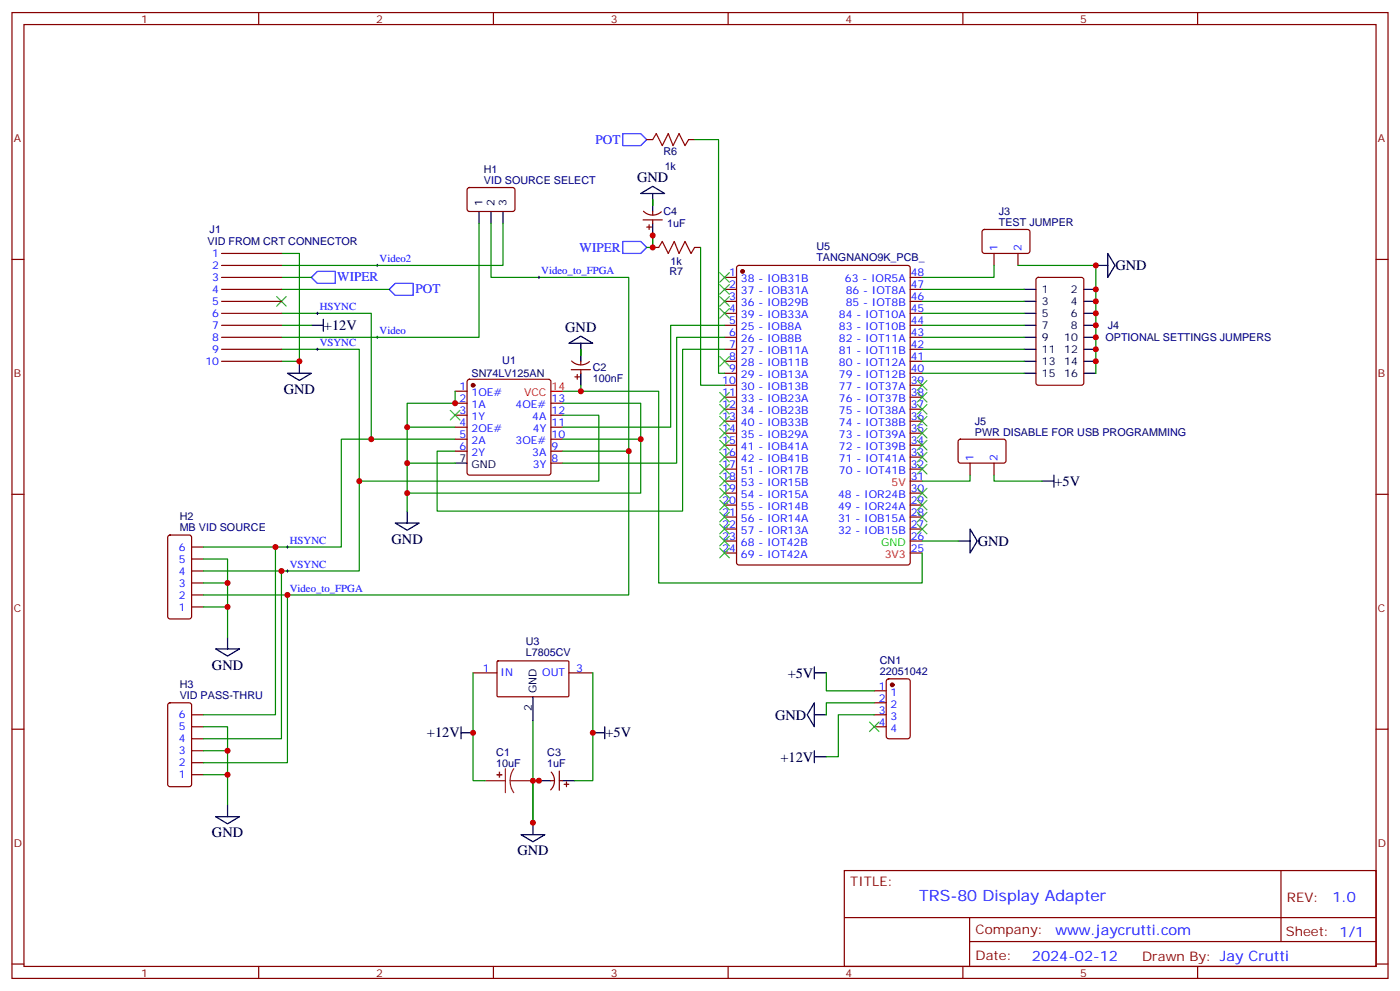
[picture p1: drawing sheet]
<svg xmlns="http://www.w3.org/2000/svg" width="412mm" height="292mm" viewBox="0 0 412 292" stroke-linecap="round" stroke-linejoin="round" font-family="sans-serif">
<g fill="none" stroke="#870000" stroke-width=".35">
<path d="M3.5 3.7h405.4v284.3h-405.4zM7.1 7.2h398.2v277.3h-398.2zM76.2 3.7v3.5M145.3 3.7v3.5M214.5 3.7v3.5M283.6 3.7v3.5M352.8 3.7v3.5M137.8 55.4l.5-.2 13 .1 .4 .6-.1 5.9-.6 .5-13-.1-.4-.6v-5.7zM190.5 41.1h1.8M202.8 41.1h1.8M3.5 76.4h3.6M65.3 74.6h17.6"/>
<path d="M65.3 78.1h17.6M189.4 64.7h5.7M189.6 62.2a3.8 3.8 0 0 0 5.2 .2M190.5 66.9h1.4M191.2 66.1v1.5M192.3 72.8h1.7M192.3 62.3v1M192.3 64.7v1.1M204.6 72.8h1.8M217.2 78.3l.5-.2h49.7l.7 .5v87l-.5 .7h-49.9l-.7-.4v-87.1zM289.5 67.8l.5-.2h13l.4 .7-.1 5.9-.6 .4-13-.1-.4-.6v-5.6zM292.8 74.6v3.5"/>
<path d="M299.9 74.6v3.5M405.3 76.4h3.6M65.3 81.7h17.6M65.3 85.2h17.6M65.3 88.7h17.6M65.3 92.3h17.6M65.3 95.8h17.6M65.3 99.3h17.6M213.4 81.7h3.6M213.4 85.2h3.6M213.4 88.7h3.6M213.4 92.3h3.6"/>
<path d="M213.4 95.8h3.6M213.4 99.3h3.6M268.1 81.7h3.5M268.1 85.2h3.5M268.1 88.7h3.5M268.1 92.3h3.5M268.1 95.8h3.5M268.1 99.3h3.5M305.4 81.9l.5-.2h12.7l.6 .4 .1 30.6-.5 .7h-12.9l-.7-.4v-30.6zM65.3 102.8h17.6M65.3 106.4h17.6M134.1 115.2h3.5"/>
<path d="M134.1 118.7h3.5M137.8 111.9l.5-.2h23.3l.5 .2 .2 .5v26.8l-.3 .5-.4 .2h-23.3l-.5-.3-.2-.4v-26.8zM162.3 118.7h3.5M168.3 108.8h5.6M168.4 106.3a3.8 3.8 0 0 0 5.2 .2M169.3 110.9h1.4M170 110.2v1.5M171.1 106.4v1M171.1 108.8v1.1M213.4 102.8h3.6M213.4 106.4h3.6M213.4 109.9h3.6"/>
<path d="M213.4 113.4h3.6M213.4 116.9h3.6M268.1 102.8h3.5M268.1 106.4h3.5M268.1 109.9h3.5M268.1 113.4h3.5M268.1 116.9h3.5M134.1 122.2h3.5M134.1 125.8h3.5M134.1 129.3h3.5M134.1 132.8h3.5M162.3 122.2h3.5"/>
<path d="M162.3 125.8h3.5M162.3 129.3h3.5M162.3 132.8h3.5M162.3 136.3h3.5M213.4 120.5h3.6M213.4 124h3.6M213.4 127.5h3.6M213.4 131.1h3.6M213.4 134.6h3.6M213.4 138.1h3.6M268.1 120.5h3.5M268.1 124h3.5"/>
<path d="M268.1 127.5h3.5M268.1 131.1h3.5M268.1 134.6h3.5M268.1 138.1h3.5M282.5 129.5l.4-.2h13l.4 .7v5.9l-.7 .4h-12.9l-.5-.7v-5.6zM285.8 136.3v3.6M292.8 136.3v3.6M3.5 145.5h3.6M49.6 157.7l.5-.2h5.6l.7 .4v23.6l-.4 .7h-5.9l-.7-.5v-23.5zM213.4 141.6h3.6M213.4 145.2h3.6M213.4 148.7h3.6"/>
<path d="M213.4 152.2h3.6M213.4 155.8h3.6M213.4 159.3h3.6M268.1 141.6h3.5M268.1 145.2h3.5M268.1 148.7h3.5M268.1 152.2h3.5M268.1 155.8h3.5M268.1 159.3h3.5M405.3 145.5h3.6M56.4 178.7h3.6M56.4 175.2h3.6"/>
<path d="M56.4 171.6h3.6M56.4 168.1h3.6M56.4 164.6h3.6M56.4 161h3.6M213.4 162.8h3.6M268.1 162.8h3.5M139.3 198.1h7.1M146.5 194.7l.3-.1h20.6l.2 .3-.1 10.1-.3 .1h-20.6l-.2-.3zM167.6 198.1h7M3.5 214.7h3.6M49.6 207.1l.5-.2h5.6l.7 .4v23.6l-.4 .6-5.9 .1-.7-.5v-23.5zM56.4 210.4h3.6"/>
<path d="M56.4 214h3.6M56.4 217.5h3.6M257.5 203.4h3.6M257.5 206.9h3.6M257.5 210.4h3.6M257.5 214h3.6M261.3 200.1l.5-.3h5.6l.7 .5v16.5l-.5 .6-5.8 .1-.7-.5v-16.4zM405.3 214.7h3.6M56.4 228.1h3.6M56.4 224.5h3.6M56.4 221h3.6M162.3 229.8h1"/>
<path d="M162.4 227.3a3.8 3.8 0 0 1-.2 5.2M164.7 227v5.7M164.7 229.8h1.1M166.2 230.9h1.4M166.9 230.2v1.4M248.7 256.3h156.6v28.2h-156.6zM377.3 256.3v20.9M248.7 270.1h156.5M285.6 277.2h119.6M285.6 270.1v14.2M3.5 283.8h3.6M76.2 284.5v3.5"/>
<path d="M145.3 284.5v3.5M214.5 284.5v3.5M283.6 284.5v3.5M352.8 284.5v3.5M405.3 283.8h3.6"/>
</g>
<g fill="#870000" stroke="#870000" stroke-width=".35">
<circle cx="139.3" cy="113.4" r=".53"/>
<circle cx="218.7" cy="79.9" r=".53"/>
<circle cx="262.8" cy="201.6" r=".53"/>
</g>
<g fill="none" stroke="#000" stroke-width=".35">
<path d="M188.7 57l3.6-2.1 3.5 2.1zM192.3 57v5.3M141.1 62.3v3.5M144.6 62.3v3.5M148.2 62.3v3.5M192.3 65.8v3.5M322.8 78.1h3.5M326.3 74.6l2.1 3.5-2.1 3.6zM91.7 95.8h3.5M95.2 94v3.5M301.6 85.2h3.6M301.6 88.7h3.6"/>
<path d="M301.6 92.3h3.6M301.6 95.8h3.6M301.6 99.3h3.6M319.3 85.2h3.5M319.3 88.7h3.5M319.3 92.3h3.5M319.3 95.8h3.5M319.3 99.3h3.5M84.7 109.9h7l-3.5 2.1zM88.2 106.4v3.5M167.6 101.1l3.5-2.1 3.5 2.1zM171.1 101.1v5.3"/>
<path d="M171.1 109.9v3.5M301.6 102.8h3.6M301.6 106.4h3.6M301.6 109.9h3.6M319.3 102.8h3.5M319.3 106.4h3.5M319.3 109.9h3.5M134.1 136.3h3.5M310.4 139.9v3.5M116.4 154h7.1l-3.6 2.1zM119.9 150.5v3.5M282.2 159.3h3.6"/>
<path d="M285.8 155.8l2.1 3.5-2.1 3.5zM306.9 141.6h3.5M63.5 191h7.1l-3.6 2.1zM67 187.5v3.5M239.9 196.3v3.5M239.9 198.1h3.5M135.8 215.7h3.5M135.8 214v3.5M157 205.1v7.1M174.6 215.7h3.6M178.2 214v3.5M239.9 206.9v7.1l-2.1-3.6z"/>
<path d="M239.9 210.4h3.5M67 236.9v3.5M158.7 229.8h3.6M165.8 229.8h3.5M239.9 222.8h3.5M239.9 221v3.5M63.5 240.4h7.1l-3.6 2.1zM153.5 245.7h7l-3.5 2.1zM157 242.2v3.5"/>
</g>
<path d="M162.3 115.2h3.5" fill="none" stroke="#f00" stroke-width=".35"/>
<g fill="#8c2424" stroke="#8c2424" stroke-width=".35">
<path d="M146.4 228.1h1.4z"/>
<path d="M147.1 227.4v1.4z"/>
</g>
<path d="M142.9 229.8h6M148.9 226.3v7.1M150.3 229.8l.2 1.9 .8 1.7M150.3 229.8h6.7M151.3 226.3l-.8 1.7-.2 1.8" fill="none" stroke="#8c2424" stroke-width=".35"/>
<g fill="none" stroke="#008700" stroke-width=".35">
<path d="M192.3 58.7v1.8M204.6 41.1h7.1v68.8h1.7M82.9 74.6h5.3v31.8h-5.3M141.1 65.8v33.5h-58.2M144.6 65.8v15.9h40.6v51.1h-19.4M148.2 65.8v12.3h-65.3M190.5 72.8h1.8v-3.5v3.5M206.4 72.8v40.6h7M292.8 78.1v3.6h-21.2M299.9 78.1h22.9v31.8M82.9 92.3h26.5v37h24.7M82.9 85.2h31.8"/>
<path d="M82.9 95.8h8.8M82.9 81.7h8.8M213.4 95.8h-15.8v30h-31.8M213.4 99.3h-14.1v37h-33.5M271.6 85.2h30M271.6 88.7h30M271.6 92.3h30M271.6 95.8h30M271.6 99.3h30M82.9 102.8h22.9v38.8h70.6v-19.4h-10.6M134.1 115.2v3.5h-14.2v17.6M165.8 115.2h28.2v56.4h77.6v-8.8"/>
<path d="M165.8 118.7h22.9v26.5h-68.8M171.1 102.8v1.8M171.1 113.4v1.8M213.4 102.8h-12.3v47.7h-72.3v-17.7h5.3M271.6 102.8h30M271.6 106.4h30M271.6 109.9h30M109.4 129.3h-8.9v31.7h-40.5M119.9 125.8h14.2M134.1 136.3h-14.2v14.2M165.8 129.3h22.9M185.2 132.8v42.4h-125.2"/>
<path d="M285.8 139.9v1.7h-14.2M292.8 139.9v1.7h14.1M105.8 141.6v26.5h-45.8M271.6 159.3h10.6M60 164.6h7v22.9M60 171.6h7M60 178.7h7M81.1 161v49.4h-21.1M82.9 168.1v49.4h-22.9M84.7 175.2v49.3h-24.7M139.3 198.1v31.7h3.6M174.6 198.1v31.7h-5.3"/>
<path d="M243.4 198.1v5.3h14.1M60 214h7v22.9M157 212.2v30v-12.4h1.7h-1.7M257.5 206.9h-14.1v3.5M257.5 210.4h-10.6v12.4h-3.5M60 221h7M60 228.1h7"/>
</g>
<g fill="none" stroke="#3c3" stroke-width=".35">
<path d="M81.5 87.3l2.8 2.8M84.3 87.3l-2.8 2.8M212 80.3l2.8 2.8M212 83.8l2.8 2.8M212 87.3l2.8 2.8M212 90.8l2.8 2.9M214.8 80.3l-2.8 2.8M214.8 83.8l-2.8 2.8M214.8 87.3l-2.8 2.8M214.8 90.8l-2.8 2.9M212 105l2.8 2.8M212 115.5l2.8 2.9"/>
<path d="M212 119.1l2.8 2.8M214.8 105l-2.8 2.8M214.8 115.5l-2.8 2.9M214.8 119.1l-2.8 2.8M270.2 119.1l2.8 2.8M270.2 115.5l2.8 2.9M270.2 112l2.8 2.8M273 119.1l-2.8 2.8M273 115.5l-2.8 2.9M273 112l-2.8 2.8M132.6 120.8l2.9 2.8M135.5 120.8l-2.9 2.8"/>
<path d="M212 122.6l2.8 2.8M212 126.1l2.8 2.8M212 129.6l2.8 2.9M212 133.2l2.8 2.8M212 136.7l2.8 2.8M214.8 122.6l-2.8 2.8M214.8 126.1l-2.8 2.8M214.8 129.6l-2.8 2.9M214.8 133.2l-2.8 2.8M214.8 136.7l-2.8 2.8M270.2 136.7l2.8 2.8M270.2 133.2l2.8 2.8"/>
<path d="M270.2 129.6l2.8 2.9M270.2 126.1l2.8 2.8M270.2 122.6l2.8 2.8M273 136.7l-2.8 2.8M273 133.2l-2.8 2.8M273 129.6l-2.8 2.9M273 126.1l-2.8 2.8M273 122.6l-2.8 2.8M212 140.2l2.8 2.9M212 143.8l2.8 2.8M212 147.3l2.8 2.8M212 150.8l2.8 2.8"/>
<path d="M212 154.3l2.8 2.9M212 157.9l2.8 2.8M214.8 140.2l-2.8 2.9M214.8 143.8l-2.8 2.8M214.8 147.3l-2.8 2.8M214.8 150.8l-2.8 2.8M214.8 154.3l-2.8 2.9M214.8 157.9l-2.8 2.8M270.2 154.3l2.8 2.9M270.2 150.8l2.8 2.8M270.2 147.3l2.8 2.8M270.2 143.8l2.8 2.8"/>
<path d="M273 154.3l-2.8 2.9M273 150.8l-2.8 2.8M273 147.3l-2.8 2.8M273 143.8l-2.8 2.8M212 161.4l2.8 2.8M214.8 161.4l-2.8 2.8M256.1 212.5l2.8 2.9M258.9 212.5l-2.8 2.9"/>
</g>
<g fill="none" stroke="#000" stroke-width=".29">
<path d="M110.8 78.1h.7M111.1 77.8v.7M93.1 92.3h.7M93.5 91.9v.7M110.8 99.3h.7M111.1 99v.7M158.4 81.7h.7M158.7 81.3v.7M93.1 102.8h.7M93.5 102.5v.7M84.3 168.1h.7M84.3 161h.7"/>
<path d="M84.3 175.2h.7M84.7 160.7v.7M84.7 167.7v.8M84.7 174.8v.7"/>
</g>
<path d="M183.4 39.3h5.3l1.8 1.8-1.8 1.8h-5.3zM183.4 71.1h5.3l1.8 1.7-1.8 1.8h-5.3zM91.7 81.7l1.8-1.8h5.3v3.5h-5.3zM114.7 85.2l1.7-1.8h5.3v3.6h-5.3z" fill="none" stroke="#00f" stroke-width=".35"/>
<path d="M192.3 41.1l1-1.8 1.8 3.6 1.7-3.6 1.5 3.6 1.7-3.6 1.8 3.6 1-1.8M194 72.8l1.1-1.7 1.7 3.5 1.8-3.5 1.4 3.5 1.8-3.5 1.8 3.5 1-1.8" fill="none" stroke="#a10000" stroke-width=".35"/>
<g fill="#c00">
<circle cx="119.9" cy="136.3" r=".88"/>
<circle cx="134.1" cy="118.7" r=".88"/>
<circle cx="119.9" cy="145.2" r=".88"/>
<circle cx="188.7" cy="129.3" r=".88"/>
<circle cx="119.9" cy="125.8" r=".88"/>
<circle cx="171.1" cy="115.2" r=".88"/>
<circle cx="322.8" cy="85.2" r=".88"/>
<circle cx="322.8" cy="88.7" r=".88"/>
<circle cx="322.8" cy="92.3" r=".88"/>
<circle cx="322.8" cy="95.8" r=".88"/>
<circle cx="322.8" cy="99.3" r=".88"/>
<circle cx="322.8" cy="102.8" r=".88"/>
<circle cx="322.8" cy="106.4" r=".88"/>
<circle cx="322.8" cy="78.1" r=".88"/>
<circle cx="157" cy="229.8" r=".88"/>
<circle cx="158.8" cy="229.8" r=".88"/>
<circle cx="157" cy="242.2" r=".88"/>
<circle cx="88.2" cy="106.4" r=".88"/>
<circle cx="192.3" cy="72.8" r=".88"/>
<circle cx="192.3" cy="69.3" r=".88"/>
<circle cx="67" cy="171.6" r=".88"/>
<circle cx="67" cy="178.7" r=".88"/>
<circle cx="109.4" cy="129.3" r=".88"/>
<circle cx="105.8" cy="141.6" r=".88"/>
<circle cx="185.2" cy="132.8" r=".88"/>
<circle cx="174.6" cy="215.7" r=".88"/>
<circle cx="139.3" cy="215.7" r=".88"/>
<circle cx="81.1" cy="161" r=".88"/>
<circle cx="82.9" cy="168.1" r=".88"/>
<circle cx="84.7" cy="175.2" r=".88"/>
<circle cx="67" cy="221" r=".88"/>
<circle cx="67" cy="228.1" r=".88"/>
</g>
<text font-size="4.6" fill="#00f" x="270.8" y="265.3">TRS-80 Display Adapter</text>
<g font-size="4.2">
<text x="187.7" y="53.7">GND</text>
<text x="328.6" y="79.5">GND</text>
<text x="95.4" y="97.2">+12V</text>
<text x="166.5" y="97.8">GND</text>
<text x="83.6" y="116">GND</text>
<text x="310.6" y="143">+5V</text>
<text x="115.4" y="160.1">GND</text>
<text x="288" y="160.7">GND</text>
<text x="62.4" y="197.1">GND</text>
<text x="232" y="199.5">+5V</text>
<text x="228.3" y="211.8">GND</text>
<text x="125.8" y="217.1">+12V</text>
<text x="178.3" y="217.1">+5V</text>
<text x="229.9" y="224.2">+12V</text>
<text x="62.4" y="246.5">GND</text>
<text x="152.4" y="251.8">GND</text>
</g>
<g font-size="4.2" fill="#00f">
<text x="392.5" y="265.6">1.0</text>
<text x="310.9" y="275.1">www.jaycrutti.com</text>
<text x="304" y="282.9">2024-02-12</text>
</g>
<g font-size="3.9" fill="#00f">
<text x="175.4" y="42.4">POT</text>
<text x="170.7" y="74.1">WIPER</text>
<text x="99.3" y="82.9">WIPER</text>
<text x="122.4" y="86.4">POT</text>
</g>
<g font-size="3.9" fill="#800">
<text x="250.5" y="260.9">TITLE:</text>
<text x="379.1" y="265.6">REV:</text>
<text x="287.4" y="275.1">Company:</text>
<text x="378.7" y="275.7">Sheet: 1/1</text>
<text x="287.4" y="282.8">Date:</text>
<text x="336.4" y="282.8">Drawn By: Jay Crutti</text>
</g>
<g font-size="3.2" fill="#800">
<text x="41.6" y="6.7">1</text>
<text x="110.8" y="6.7">2</text>
<text x="179.9" y="6.7">3</text>
<text x="249.1" y="6.7">4</text>
<text x="318.2" y="6.7">5</text>
<text x="4.1" y="41.8">A</text>
<text x="405.9" y="41.8">A</text>
<text x="4.1" y="110.9">B</text>
<text x="405.9" y="110.9">B</text>
<text x="4.1" y="180.1">C</text>
<text x="405.9" y="180.1">C</text>
<text x="4.1" y="249.2">D</text>
<text x="405.9" y="249.2">D</text>
<text x="41.6" y="287.5">1</text>
<text x="110.8" y="287.5">2</text>
<text x="179.9" y="287.5">3</text>
<text x="249.1" y="287.5">4</text>
<text x="318.2" y="287.5">5</text>
</g>
<g font-size="3.2" fill="#000080">
<text x="195.5" y="45.8">R6</text>
<text x="142.5" y="50.9">H1</text>
<text x="195.8" y="49.9">1k</text>
<text x="142.5" y="54.2">VID SOURCE SELECT</text>
<text x="195.5" y="63.4">C4</text>
<text x="294.2" y="63.3">J3</text>
<text x="61.8" y="68.7">J1</text>
<text x="196.5" y="66.9">1uF</text>
<text x="294.2" y="66.5">TEST JUMPER</text>
<text x="61.1" y="72.2">VID FROM CRT CONNECTOR</text>
<text x="240.5" y="77">TANGNANO9K_PCB_</text>
<text x="240.5" y="73.7">U5</text>
<text x="197.2" y="81.1">R7</text>
<text x="197.6" y="78.1">1k</text>
<text x="325.6" y="100.4">OPTIONAL SETTINGS JUMPERS</text>
<text x="326.3" y="96.8">J4</text>
<text x="147.9" y="107.3">U1</text>
<text x="138.9" y="111">SN74LV125AN</text>
<text x="174.6" y="112.5">100nF</text>
<text x="174.6" y="109.3">C2</text>
<text x="287.2" y="125">J5</text>
<text x="287.2" y="128.2">PWR DISABLE FOR USB PROGRAMMING</text>
<text x="52.9" y="153.2">H2</text>
<text x="52.9" y="156.5">MB VID SOURCE</text>
<text x="154.9" y="189.8">U3</text>
<text x="154.9" y="193.1">L7805CV</text>
<text x="259.2" y="195.6">CN1</text>
<text x="52.9" y="202.6">H3</text>
<text x="259.2" y="198.8">22051042</text>
<text x="52.9" y="205.8">VID PASS-THRU</text>
<text x="146.2" y="225.7">10uF</text>
<text x="146.2" y="222.5">C1</text>
<text x="161.2" y="225.7">1uF</text>
<text x="161.2" y="222.5">C3</text>
</g>
<g font-size="3.2">
<text x="142.2" y="60.5" transform="rotate(-90 142.2 60.5)">1</text>
<text x="145.7" y="60.5" transform="rotate(-90 145.7 60.5)">2</text>
<text x="149.2" y="60.5" transform="rotate(-90 149.2 60.5)">3</text>
<text x="306.9" y="86.3">1</text>
<text x="306.9" y="89.8">3</text>
<text x="315.5" y="86.3">2</text>
<text x="315.5" y="89.8">4</text>
<text x="306.9" y="93.3">5</text>
<text x="315.5" y="93.3">6</text>
<text x="306.9" y="96.8">7</text>
<text x="306.9" y="100.4">9</text>
<text x="313.5" y="100.4">10</text>
<text x="315.5" y="96.8">8</text>
<text x="306.9" y="103.9">11</text>
<text x="306.9" y="107.4">13</text>
<text x="313.5" y="103.9">12</text>
<text x="313.5" y="107.4">14</text>
<text x="306.9" y="110.9">15</text>
<text x="313.5" y="110.9">16</text>
<text x="135.4" y="136">7</text>
<text x="138.9" y="137.8">GND</text>
<text x="156.6" y="209.3" transform="rotate(-90 156.6 209.3)">2</text>
<text x="158" y="204.1" transform="rotate(-90 158 204.1)">GND</text>
</g>
<g font-size="3.2" fill="#00f">
<text x="62.5" y="75.7">1</text>
<text x="111.8" y="77.3">Video2</text>
<text x="293.9" y="73.9" transform="rotate(-90 293.9 73.9)">1</text>
<text x="300.9" y="73.9" transform="rotate(-90 300.9 73.9)">2</text>
<text x="62.5" y="79.2">2</text>
<text x="62.5" y="82.7">3</text>
<text x="159.5" y="80.8">Video_to_FPGA</text>
<text x="214.8" y="81.3">1</text>
<text x="218.3" y="83.1">38 - IOB31B</text>
<text x="248.9" y="83.1">63 - IOR5A</text>
<text x="268.3" y="81.3">48</text>
<text x="62.5" y="86.3">4</text>
<text x="62.5" y="89.8">5</text>
<text x="214.8" y="84.8">2</text>
<text x="214.8" y="88.4">3</text>
<text x="218.3" y="86.6">37 - IOB31A</text>
<text x="249.1" y="86.6">86 - IOT8A</text>
<text x="268.3" y="88.4">46</text>
<text x="268.3" y="84.8">47</text>
<text x="62.5" y="93.3">6</text>
<text x="94.2" y="91.4">HSYNC</text>
<text x="214.8" y="91.9">4</text>
<text x="214.8" y="95.4">5</text>
<text x="218.3" y="90.1">36 - IOB29B</text>
<text x="218.3" y="93.7">39 - IOB33A</text>
<text x="247.1" y="93.7">84 - IOT10A</text>
<text x="249.1" y="90.1">85 - IOT8B</text>
<text x="268.3" y="95.4">44</text>
<text x="268.3" y="91.9">45</text>
<text x="62.5" y="96.8">7</text>
<text x="62.5" y="100.4">8</text>
<text x="94.2" y="102">VSYNC</text>
<text x="111.8" y="98.4">Video</text>
<text x="214.8" y="99">6</text>
<text x="218.3" y="97.2">25 - IOB8A</text>
<text x="218.3" y="100.7">26 - IOB8B</text>
<text x="247.1" y="97.2">83 - IOT10B</text>
<text x="247.1" y="100.7">82 - IOT11A</text>
<text x="268.3" y="99">43</text>
<text x="60.5" y="107.4">10</text>
<text x="62.5" y="103.9">9</text>
<text x="214.8" y="102.5">7</text>
<text x="214.8" y="106">8</text>
<text x="218.3" y="104.2">27 - IOB11A</text>
<text x="218.3" y="107.8">28 - IOB11B</text>
<text x="247.1" y="104.2">81 - IOT11B</text>
<text x="247.1" y="107.8">80 - IOT12A</text>
<text x="268.3" y="106">41</text>
<text x="268.3" y="102.5">42</text>
<text x="212.7" y="113.1">10</text>
<text x="214.8" y="109.5">9</text>
<text x="218.3" y="111.3">29 - IOB13A</text>
<text x="247.1" y="111.3">79 - IOT12B</text>
<text x="268.3" y="113.1">39</text>
<text x="268.3" y="109.5">40</text>
<text x="135.4" y="114.8">1</text>
<text x="135.4" y="118.4">2</text>
<text x="138.9" y="116.6">1OE#</text>
<text x="162.5" y="118.4">13</text>
<text x="212.7" y="116.6">11</text>
<text x="218.3" y="114.8">30 - IOB13B</text>
<text x="218.3" y="118.4">33 - IOB23A</text>
<text x="247.1" y="118.4">76 - IOT37B</text>
<text x="247.1" y="114.8">77 - IOT37A</text>
<text x="268.3" y="116.6">38</text>
<text x="135.4" y="121.9">3</text>
<text x="135.4" y="125.4">4</text>
<text x="138.9" y="120.1">1A</text>
<text x="138.9" y="123.6">1Y</text>
<text x="151.9" y="120.1">4OE#</text>
<text x="156.8" y="123.6">4A</text>
<text x="162.5" y="125.4">11</text>
<text x="162.5" y="121.9">12</text>
<text x="212.7" y="120.1">12</text>
<text x="212.7" y="123.6">13</text>
<text x="218.3" y="121.9">34 - IOB23B</text>
<text x="218.3" y="125.4">40 - IOB33B</text>
<text x="247.1" y="125.4">74 - IOT38B</text>
<text x="247.1" y="121.9">75 - IOT38A</text>
<text x="268.3" y="123.6">36</text>
<text x="268.3" y="120.1">37</text>
<text x="135.4" y="128.9">5</text>
<text x="138.9" y="127.2">2OE#</text>
<text x="138.9" y="130.7">2A</text>
<text x="151.9" y="130.7">3OE#</text>
<text x="157" y="127.2">4Y</text>
<text x="162.5" y="128.9">10</text>
<text x="212.7" y="127.2">14</text>
<text x="212.7" y="130.7">15</text>
<text x="218.3" y="128.9">35 - IOB29A</text>
<text x="247.1" y="128.9">73 - IOT39A</text>
<text x="268.3" y="130.7">34</text>
<text x="268.3" y="127.2">35</text>
<text x="135.4" y="132.5">6</text>
<text x="138.9" y="134.2">2Y</text>
<text x="156.8" y="134.2">3A</text>
<text x="157" y="137.8">3Y</text>
<text x="162.5" y="136">8</text>
<text x="162.5" y="132.5">9</text>
<text x="212.7" y="134.2">16</text>
<text x="212.7" y="137.8">17</text>
<text x="218.3" y="132.5">41 - IOB41A</text>
<text x="218.3" y="136">42 - IOB41B</text>
<text x="247.1" y="132.5">72 - IOT39B</text>
<text x="247.1" y="136">71 - IOT41A</text>
<text x="268.3" y="137.8">32</text>
<text x="268.3" y="134.2">33</text>
<text x="286.8" y="135.6" transform="rotate(-90 286.8 135.6)">1</text>
<text x="293.9" y="135.6" transform="rotate(-90 293.9 135.6)">2</text>
<text x="212.7" y="141.3">18</text>
<text x="218.3" y="139.5">51 - IOR17B</text>
<text x="218.3" y="143.1">53 - IOR15B</text>
<text x="247.1" y="139.5">70 - IOT41B</text>
<text x="268.3" y="141.3">31</text>
<text x="212.7" y="144.8">19</text>
<text x="212.7" y="148.3">20</text>
<text x="218.3" y="146.6">54 - IOR15A</text>
<text x="246.9" y="146.6">48 - IOR24B</text>
<text x="268.3" y="148.3">29</text>
<text x="268.3" y="144.8">30</text>
<text x="212.7" y="151.9">21</text>
<text x="212.7" y="155.4">22</text>
<text x="218.3" y="150.1">55 - IOR14B</text>
<text x="218.3" y="153.6">56 - IOR14A</text>
<text x="246.9" y="150.1">49 - IOR24A</text>
<text x="246.9" y="153.6">31 - IOB15A</text>
<text x="268.3" y="155.4">27</text>
<text x="268.3" y="151.9">28</text>
<text x="85.4" y="160.2">HSYNC</text>
<text x="212.7" y="158.9">23</text>
<text x="218.3" y="157.2">57 - IOR13A</text>
<text x="218.3" y="160.7">68 - IOT42B</text>
<text x="246.9" y="157.2">32 - IOB15B</text>
<text x="268.3" y="158.9">26</text>
<text x="52.7" y="165.6">5</text>
<text x="52.7" y="162.1">6</text>
<text x="85.4" y="167.2">VSYNC</text>
<text x="212.7" y="162.5">24</text>
<text x="218.3" y="164.2">69 - IOT42A</text>
<text x="268.3" y="162.5">25</text>
<text x="52.7" y="172.7">3</text>
<text x="52.7" y="169.2">4</text>
<text x="52.7" y="179.7">1</text>
<text x="52.7" y="176.2">2</text>
<text x="85.4" y="174.3">Video_to_FPGA</text>
<text x="142.3" y="197.7">1</text>
<text x="169.7" y="197.7">3</text>
<text x="147.5" y="199.1">IN</text>
<text x="159.7" y="199.1">OUT</text>
<text x="258.9" y="203">1</text>
<text x="258.9" y="206.6">2</text>
<text x="262.4" y="204.8">1</text>
<text x="262.4" y="208.3">2</text>
<text x="52.7" y="215">5</text>
<text x="52.7" y="211.5">6</text>
<text x="258.9" y="210.1">3</text>
<text x="258.9" y="213.6">4</text>
<text x="262.4" y="211.8">3</text>
<text x="262.4" y="215.4">4</text>
<text x="52.7" y="218.5">4</text>
<text x="52.7" y="225.6">2</text>
<text x="52.7" y="222.1">3</text>
<text x="52.7" y="229.1">1</text>
</g>
<g font-size="3.2" fill="#f00">
<text x="154.4" y="116.6">VCC</text>
<text x="162.5" y="114.8">14</text>
<text x="262.6" y="143.1">5V</text>
<text x="260.6" y="164.2">3V3</text>
</g>
<text font-size="3.2" fill="#0f0" x="259.5" y="160.7">GND</text>
</svg>
